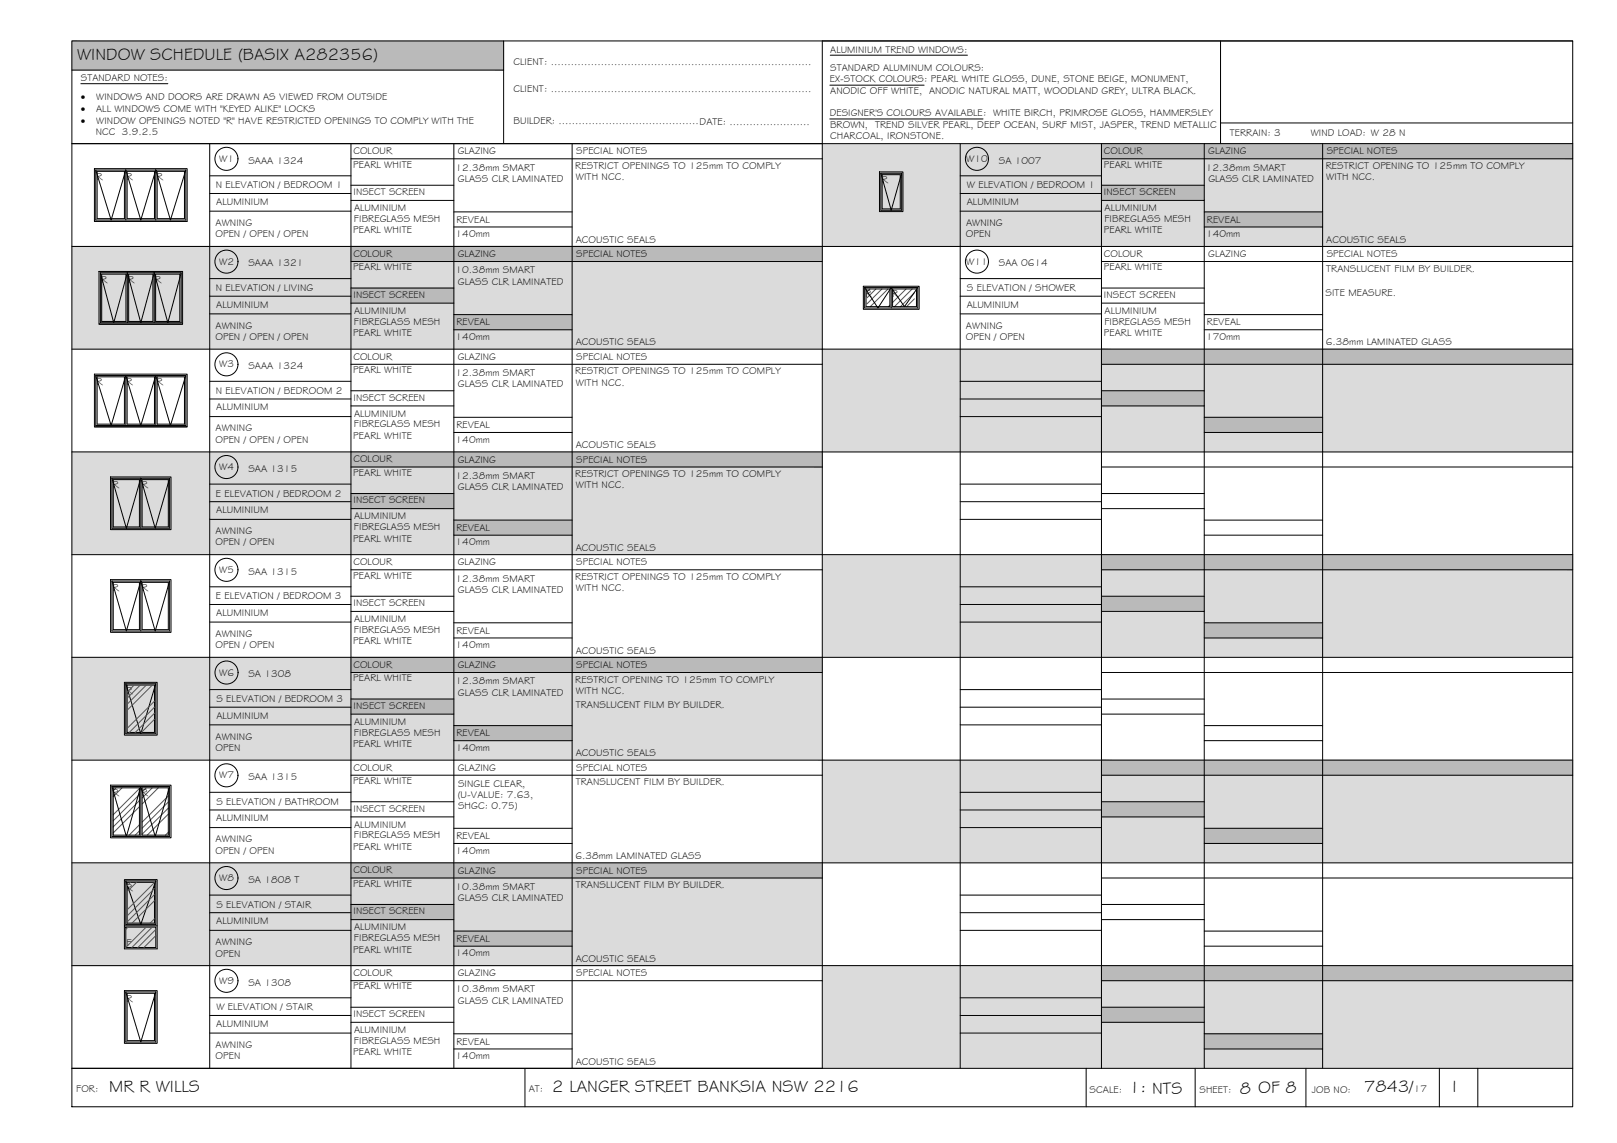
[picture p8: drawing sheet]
<svg xmlns="http://www.w3.org/2000/svg" width="420mm" height="297mm" viewBox="0 0 420 297" stroke-linecap="round" stroke-linejoin="round" font-family="sans-serif">
<!-- layer: WINDOW SCHEDULE HATCH -->
<g fill="#dbdbdb" stroke="#dbdbdb" stroke-width=".26">
<path d="M213.7 37.3l195 26.7v-26.7zM213.7 37.3l195 26.7h-195z"/>
<path d="M18.7 64l195 26.7v-26.7zM18.7 64l195 26.7h-195z"/>
<path d="M213.7 90.7l195 26.7v-26.7zM213.7 90.7l195 26.7h-195z"/>
<path d="M18.7 117.4l195 26.7v-26.7zM18.7 117.4l195 26.7h-195z"/>
<path d="M213.7 144.1l195 26.7v-26.7zM213.7 144.1l195 26.7h-195z"/>
<path d="M18.7 170.8l195 26.7v-26.7zM18.7 170.8l195 26.7h-195z"/>
<path d="M213.7 197.5l195 26.7v-26.7zM213.7 197.5l195 26.7h-195z"/>
<path d="M18.7 224.2l195 26.7v-26.7zM18.7 224.2l195 26.7h-195z"/>
<path d="M213.7 250.9l195 26.7v-26.7zM213.7 250.9l195 26.7h-195z"/>
</g>
<g fill="#bababa" stroke="#bababa" stroke-width=".26">
<path d="M18.7 10.6l112.2 7.6v-7.6zM18.7 10.6l112.2 7.6h-112.2z"/>
<path d="M286.2 37.3l122.5 4v-4zM286.2 37.3l122.5 4h-122.5z"/>
<path d="M286.2 48.1l26.7 4v-4zM286.2 48.1l26.7 4h-26.7z"/>
<path d="M312.9 55.1l30.8 3.9v-3.9zM312.9 55.1l30.8 3.9h-30.8z"/>
<path d="M91.2 64l122.5 4v-4zM91.2 64l122.5 4h-122.5z"/>
<path d="M91.2 74.9l26.7 3.9v-3.9zM91.2 74.9l26.7 3.9h-26.7z"/>
<path d="M117.9 81.8l30.8 3.9v-3.9zM117.9 81.8l30.8 3.9h-30.8z"/>
<path d="M286.2 90.7l122.5 4v-4zM286.2 90.7l122.5 4h-122.5z"/>
<path d="M286.2 101.6l26.7 3.9v-3.9zM286.2 101.6l26.7 3.9h-26.7z"/>
<path d="M312.9 108.5l30.8 3.9v-3.9zM312.9 108.5l30.8 3.9h-30.8z"/>
<path d="M91.2 117.4l122.5 4v-4zM91.2 117.4l122.5 4h-122.5z"/>
<path d="M91.2 128.3l26.7 3.9v-3.9zM91.2 128.3l26.7 3.9h-26.7z"/>
<path d="M117.9 135.2l30.8 3.9v-3.9zM117.9 135.2l30.8 3.9h-30.8z"/>
<path d="M286.2 144.1l122.5 4v-4zM286.2 144.1l122.5 4h-122.5z"/>
<path d="M286.2 155l26.7 3.9v-3.9zM286.2 155l26.7 3.9h-26.7z"/>
<path d="M312.9 161.9l30.8 3.9v-3.9zM312.9 161.9l30.8 3.9h-30.8z"/>
<path d="M91.2 170.8l122.5 4v-4zM91.2 170.8l122.5 4h-122.5z"/>
<path d="M91.2 181.6l26.7 4v-4zM91.2 181.6l26.7 4h-26.7z"/>
<path d="M117.9 188.6l30.8 3.9v-3.9zM117.9 188.6l30.8 3.9h-30.8z"/>
<path d="M286.2 197.5l122.5 4v-4zM286.2 197.5l122.5 4h-122.5z"/>
<path d="M286.2 208.4l26.7 3.9v-3.9zM286.2 208.4l26.7 3.9h-26.7z"/>
<path d="M312.9 215.3l30.8 3.9v-3.9zM312.9 215.3l30.8 3.9h-30.8z"/>
<path d="M91.2 224.2l122.5 4v-4zM91.2 224.2l122.5 4h-122.5z"/>
<path d="M91.2 235l26.7 4v-4zM91.2 235l26.7 4h-26.7z"/>
<path d="M117.9 242l30.8 3.9v-3.9zM117.9 242l30.8 3.9h-30.8z"/>
<path d="M286.2 250.9l122.5 4v-4zM286.2 250.9l122.5 4h-122.5z"/>
<path d="M286.2 261.8l26.7 3.9v-3.9zM286.2 261.8l26.7 3.9h-26.7z"/>
<path d="M312.9 268.7l30.8 3.9v-3.9zM312.9 268.7l30.8 3.9h-30.8z"/>
</g>
<!-- layer: BORDER -->
<g fill="none" stroke="#000" stroke-width=".26">
<path d="M18.7 10.6h390v277h-390zM18.7 18.2h112.2M130.9 10.6v26.7M317.1 10.6v26.7M408.7 10.6h-195v267M18.7 37.3h390M54.5 37.3v240.3M91.2 37.3v240.3M117.9 37.3v240.3M148.7 37.3v240.3M249.5 37.3v240.3M286.2 37.3v240.3"/>
<path d="M312.9 37.3v240.3M317.1 32h91.6M343.7 37.3v240.3M54.5 45.7h36.7M54.5 50.3h36.7M54.5 54.9h36.7M91.2 41.3h122.5M91.2 48.1h26.7M91.2 52.1h26.7M117.9 55.1h30.8M117.9 59h30.8M249.5 45.7h36.7"/>
<path d="M249.5 50.3h36.7M249.5 54.9h36.7M286.2 41.3h122.5M286.2 48.1h26.7M286.2 52.1h26.7M312.9 55.1h30.8M312.9 59h30.8M18.7 64h390M54.5 72.4h36.7M54.5 77h36.7M91.2 68h122.5M91.2 74.9h26.7"/>
<path d="M91.2 78.8h26.7M249.5 72.4h36.7M249.5 77h36.7M286.2 68h122.5M286.2 74.9h26.7M286.2 78.8h26.7M18.7 90.7h390M54.5 81.6h36.7M54.5 99.1h36.7M91.2 94.7h122.5M117.9 81.8h30.8M117.9 85.7h30.8"/>
<path d="M249.5 81.6h36.7M249.5 99.1h36.7M286.2 94.7h122.5M312.9 81.8h30.8M312.9 85.7h30.8M18.7 117.4h390M54.5 103.7h36.7M54.5 108.3h36.7M91.2 101.6h26.7M91.2 105.5h26.7M117.9 108.5h30.8M117.9 112.4h30.8"/>
<path d="M249.5 103.7h36.7M249.5 108.3h36.7M286.2 101.6h26.7M286.2 105.5h26.7M312.9 108.5h30.8M312.9 112.4h30.8M54.5 125.8h36.7M54.5 130.4h36.7M54.5 135h36.7M91.2 121.4h122.5M91.2 128.3h26.7M91.2 132.2h26.7"/>
<path d="M117.9 135.2h30.8M117.9 139.1h30.8M249.5 125.8h36.7M249.5 130.4h36.7M249.5 135h36.7M286.2 121.4h122.5M286.2 128.3h26.7M286.2 132.2h26.7M312.9 135.2h30.8M312.9 139.1h30.8M18.7 144.1h390M54.5 152.5h36.7"/>
<path d="M54.5 157.1h36.7M91.2 148.1h122.5M91.2 155h26.7M91.2 158.9h26.7M249.5 152.5h36.7M249.5 157.1h36.7M286.2 148.1h122.5M286.2 155h26.7M286.2 158.9h26.7M18.7 170.8h390M54.5 161.7h36.7M54.5 179.2h36.7"/>
<path d="M91.2 174.8h122.5M117.9 161.9h30.8M117.9 165.8h30.8M249.5 161.7h36.7M249.5 179.2h36.7M286.2 174.8h122.5M312.9 161.9h30.8M312.9 165.8h30.8M18.7 197.5h390M54.5 183.8h36.7M54.5 188.4h36.7M91.2 181.7h26.7"/>
<path d="M91.2 185.6h26.7M117.9 188.6h30.8M117.9 192.5h30.8M249.5 183.8h36.7M249.5 188.4h36.7M286.2 181.7h26.7M286.2 185.6h26.7M312.9 188.6h30.8M312.9 192.5h30.8M54.5 205.9h36.7M54.5 210.5h36.7M54.5 215.1h36.7"/>
<path d="M91.2 201.5h122.5M91.2 208.4h26.7M91.2 212.3h26.7M117.9 215.3h30.8M117.9 219.2h30.8M249.5 205.9h36.7M249.5 210.5h36.7M249.5 215.1h36.7M286.2 201.5h122.5M286.2 208.4h26.7M286.2 212.3h26.7M312.9 215.3h30.8"/>
<path d="M312.9 219.2h30.8M18.7 224.2h390M54.5 232.6h36.7M54.5 237.2h36.7M91.2 228.2h122.5M91.2 235h26.7M91.2 239h26.7M249.5 232.6h36.7M249.5 237.2h36.7M286.2 228.2h122.5M286.2 235h26.7M286.2 239h26.7"/>
<path d="M18.7 250.9h390M54.5 241.8h36.7M54.5 259.3h36.7M91.2 254.9h122.5M117.9 242h30.8M117.9 245.9h30.8M249.5 241.8h36.7M249.5 259.3h36.7M286.2 254.9h122.5M312.9 242h30.8M312.9 245.9h30.8M18.7 277.6h390"/>
<path d="M54.5 263.9h36.7M54.5 268.5h36.7M91.2 261.8h26.7M91.2 265.7h26.7M117.9 268.7h30.8M117.9 272.6h30.8M136.4 277.6v10M249.5 263.9h36.7M249.5 268.5h36.7M282.2 277.6v10M286.2 261.8h26.7M286.2 265.7h26.7"/>
<path d="M310.5 277.6v10M312.9 268.7h30.8M312.9 272.6h30.8M339.3 277.6v10M374 277.6v10M384 277.6v10"/>
</g>
<!-- layer: TEXT -->
<path d="M215.7 14.3h35.7M21 21.8h22.6M215.6 30.9h39.8M215.6 22.1h24.5" fill="none" stroke="#000" stroke-width=".26"/>
<!-- layer: WINDOWS -->
<g fill="none" stroke="#000" stroke-width=".26">
<path d="M24.9 44.2l4 13 3.8-13M24.9 44.2h23.4l-4 13-3.8-13M24.9 44.2v13h23.4v-13M25.2 44.5h7.1v12.3h-7.1zM32.7 44.2l3.9 13 3.9-13M32.7 44.2v13M33 44.5h7.1v12.3h-7.1zM40.5 44.2v13M40.8 44.5h7.1v12.3h-7.1zM228.9 45l2.7 9.6 2.7-9.6M228.9 45h5.4M228.9 45v9.6h5.4v-9.6"/>
<path d="M229.2 45.4h4.7v8.9h-4.7zM26.1 70.9l3.5 13 3.5-13M26.1 70.9h21l-3.5 13-3.5-13M26.1 70.9v13h21v-13M26.4 71.2h6.3v12.3h-6.3zM33.1 70.9l3.5 13 3.5-13M33.1 70.9v13M33.4 71.2h6.3v12.3h-6.3zM40.1 70.9v13M40.4 71.2h6.3v12.3h-6.3zM224.7 74.7h13.8h-6.9M224.7 74.7l3.4 5.3 3.5-5.3"/>
<path d="M224.7 74.7v5.3h13.8v-5.3l-3.5 5-3.4-5M225 75.1h6.2v4.6h-6.2zM231.6 74.7v5.3M231.9 75.1h6.2v4.6h-6.2zM24.9 97.6l4 13 3.8-13M24.9 97.6h23.4l-4 13-3.8-13M24.9 97.6v13h23.4v-13M25.2 97.9h7.1v12.3h-7.1zM32.7 97.6l3.9 13 3.9-13M32.7 97.6v13M33 97.9h7.1v12.3h-7.1zM40.5 97.6v13"/>
<path d="M40.8 97.9h7.1v12.3h-7.1zM29.1 124.3h15l-3.8 13-3.7-13M29.1 124.3l3.7 13 3.8-13M29.1 124.3v13h15v-13M29.4 124.6h6.8v12.3h-6.8zM36.6 124.3v13M36.9 124.6h6.8v12.3h-6.8zM29.1 151h15l-3.8 13-3.7-13M29.1 151l3.7 13 3.8-13M29.1 151v13h15v-13M29.4 151.3h6.8v12.3h-6.8zM36.6 151v13"/>
<path d="M36.9 151.3h6.8v12.3h-6.8zM32.7 177.7l3.9 13 3.9-13M32.7 177.7v13h7.8v-13M32.7 177.7h7.8M33 178h7.1v12.3h-7.1zM29.1 204.4h15l-3.8 13-3.7-13M29.1 204.4l3.7 13 3.8-13M29.1 204.4v13h15v-13M29.4 204.7h6.8v12.3h-6.8zM36.6 204.4v13M36.9 204.7h6.8v12.3h-6.8zM32.7 228.9l3.9 11.3 3.9-11.3"/>
<path d="M32.7 228.9v11.3h7.8v-11.3M32.7 228.9h7.8M33 229.3h7.1v10.6h-7.1zM32.7 240.9h7.8v5.3h-7.8zM32.7 257.8l3.9 13 3.9-13M32.7 257.8v13h7.8v-13M32.7 257.8h7.8M33 258.1h7.1v12.3h-7.1z"/>
<circle cx="58.8" cy="41.3" r="3"/>
<circle cx="253.8" cy="41.3" r="3"/>
<circle cx="58.8" cy="68" r="3"/>
<circle cx="253.8" cy="68" r="3"/>
<circle cx="58.8" cy="94.7" r="3"/>
<circle cx="58.8" cy="121.4" r="3"/>
<circle cx="58.8" cy="148.1" r="3"/>
<circle cx="58.9" cy="174.8" r="3"/>
<circle cx="58.8" cy="201.5" r="3"/>
<circle cx="58.8" cy="228.2" r="3"/>
<circle cx="58.8" cy="254.9" r="3"/>
</g>
<!-- layer: NEWWORK -->
<g fill="none" stroke="#000" stroke-width=".26">
<path d="M24.5 43.8h24.1v13.7h-24.1zM24.5 57.5h24.1M228.5 44.7h6.1v10.3h-6.1zM25.7 70.5h21.7v13.7h-21.7zM224.3 74.4h14.5v6h-14.5zM24.5 97.2h24.1v13.7h-24.1zM25.7 84.2h21.7M24.5 110.9h24.1M28.7 123.9h15.7v13.7h-15.7zM28.7 150.6h15.7v13.7h-15.7zM32.3 177.3h8.5v13.7h-8.5zM28.7 204h15.7v13.7h-15.7z"/>
<path d="M32.3 228.6h8.5v18h-8.5zM32.3 257.4h8.5v13.7h-8.5zM32.3 240.6h8.5"/>
</g>
<!-- layer: HATCH -->
<g fill="none" stroke="#545454" stroke-width=".26">
<path d="M226 75.1l-.7 .7M227.6 75.1l-2.3 2.3M229.2 75.1l-3.9 3.8M230.7 75.1l-4.6 4.6M231.2 79.3l-.3 .4M235.4 75.1l-3.5 3.5M237 75.1l-4.6 4.6M237.6 76.1l-3.6 3.6M237.6 77.7l-2 2M34.9 178l-1.9 1.9M36.5 178l-3.5 3.5M38 178l-5 5"/>
<path d="M39.6 178l-6.6 6.6M40.1 182.2l-7.1 7.1M40.1 183.8l-6.5 6.5M40.1 185.3l-5 5M40.1 186.9l-3.4 3.4M30.1 204.7l-.7 .7M31.7 204.7l-2.3 2.3M36.2 204.9l-6.8 6.8M36.2 214.3l-2.6 2.7M36.2 206.5l-6.8 6.8M36.2 215.9l-1.1 1.1M36.2 208.1l-6.8 6.8"/>
<path d="M36.2 209.6l-6.8 6.8M38 204.7l-1.1 1.1M39.6 204.7l-2.7 2.7M41.1 204.7l-4.2 4.3M43.7 206.9l-6.8 6.7M43.7 208.4l-6.8 6.8M43.7 210l-6.8 6.8M43.7 211.6l-5.4 5.4M43.7 216.3l-.7 .7M33.9 229.3l-.9 .9M35.5 229.3l-2.5 2.4M40.1 229.4l-7.1 7"/>
<path d="M40.1 238.8l-1.1 1.1M40.1 230.9l-7.1 7.1M40.1 232.5l-7.1 7.1M40.1 234.1l-5.8 5.8M33.3 240.9l-.6 .6M38 240.9l-5.3 5.3M39.5 240.9l-5.2 5.3M40.5 241.6l-4.7 4.6M40.5 243.2l-3.1 3"/>
</g>
<g font-size="4.5">
<text x="20" y="15.6">WINDOW SCHEDULE (BASIX A282356)</text>
<text x="28.4" y="283.8">MR R WILLS</text>
<text x="143.5" y="283.7">2 LANGER STREET BANKSIA NSW 2216</text>
<text x="293.4" y="284">1: NTS</text>
<text x="322.2" y="284.2">8 OF 8</text>
<text x="354.5" y="283.9">7843/</text>
<text x="377.4" y="283.8">I</text>
</g>
<g font-size="2.6">
<text x="133.4" y="16.9">CLIENT: ..............................................................................</text>
<text x="215.7" y="13.6">ALUMINIUM TREND WINDOWS:</text>
<text x="21" y="21.1">STANDARD NOTES:</text>
<text x="215.6" y="21.4">EX-STOCK COLOURS: PEARL WHITE GLOSS, DUNE, STONE BEIGE, MONUMENT,</text>
<text x="215.7" y="18.5">STANDARD ALUMINUM COLOURS:</text>
<text x="21" y="26.1">·</text>
<text x="21" y="29.1">·</text>
<text x="25" y="29.1">ALL WINDOWS COME WITH &quot;KEYED ALIKE&quot; LOCKS</text>
<text x="25" y="26.1">WINDOWS AND DOORS ARE DRAWN AS VIEWED FROM OUTSIDE</text>
<text x="133.4" y="24">CLIENT: ..............................................................................</text>
<text x="215.7" y="24.4">ANODIC OFF WHITE, ANODIC NATURAL MATT, WOODLAND GREY, ULTRA BLACK.</text>
<text x="21" y="32.1">·</text>
<text x="24.9" y="35.1">NCC 3.9.2.5</text>
<text x="25" y="32.1">WINDOW OPENINGS NOTED &quot;R&quot; HAVE RESTRICTED OPENINGS TO COMPLY WITH THE</text>
<text x="133.4" y="32.3">BUILDER: ..........................................DATE: ........................</text>
<text x="215.6" y="30.2">DESIGNER'S COLOURS AVAILABLE: WHITE BIRCH, PRIMROSE GLOSS, HAMMERSLEY</text>
<text x="215.7" y="33.2">BROWN, TREND SILVER PEARL, DEEP OCEAN, SURF MIST, JASPER, TREND METALLIC</text>
<text x="319.6" y="35.4">TERRAIN: 3</text>
<text x="340.6" y="35.4">WIND LOAD: W 28 N</text>
<text x="91.8" y="40.1">COLOUR</text>
<text x="119" y="40.1">GLAZING</text>
<text x="149.7" y="40.1">SPECIAL NOTES</text>
<text x="215.7" y="36.1">CHARCOAL, IRONSTONE.</text>
<text x="286.8" y="40.1">COLOUR</text>
<text x="314" y="40.1">GLAZING</text>
<text x="344.7" y="40.1">SPECIAL NOTES</text>
<text x="25.1" y="46.8">R</text>
<text x="32.9" y="46.8">R</text>
<text x="40.7" y="46.8">R</text>
<text x="57" y="42.1">W1</text>
<text x="64.5" y="42.6">SAAA 1324</text>
<text x="91.8" y="43.5">PEARL WHITE</text>
<text x="118.3" y="44.3">12.38mm SMART</text>
<text x="119" y="47.2">GLASS CLR LAMINATED</text>
<text x="149.5" y="43.9">RESTRICT OPENINGS TO 125mm TO COMPLY</text>
<text x="149.6" y="46.8">WITH NCC.</text>
<text x="229.1" y="47.6">R</text>
<text x="251.1" y="42.1">W10</text>
<text x="259.5" y="42.6">SA 1007</text>
<text x="286.8" y="43.5">PEARL WHITE</text>
<text x="313.3" y="44.3">12.38mm SMART</text>
<text x="314" y="47.2">GLASS CLR LAMINATED</text>
<text x="344.5" y="43.9">RESTRICT OPENING TO 125mm TO COMPLY</text>
<text x="344.6" y="46.8">WITH NCC.</text>
<text x="56.1" y="49">N ELEVATION / BEDROOM 1</text>
<text x="56.2" y="53.2">ALUMINIUM</text>
<text x="91.8" y="50.7">INSECT SCREEN</text>
<text x="251.2" y="49">W ELEVATION / BEDROOM 1</text>
<text x="251.2" y="53.2">ALUMINIUM</text>
<text x="286.9" y="50.7">INSECT SCREEN</text>
<text x="56" y="58.7">AWNING</text>
<text x="92" y="57.7">FIBREGLASS MESH</text>
<text x="92" y="54.9">ALUMINIUM</text>
<text x="118.6" y="57.9">REVEAL</text>
<text x="251" y="58.8">AWNING</text>
<text x="287" y="57.7">FIBREGLASS MESH</text>
<text x="287" y="54.9">ALUMINIUM</text>
<text x="313.6" y="57.9">REVEAL</text>
<text x="56" y="61.6">OPEN / OPEN / OPEN</text>
<text x="91.8" y="60.7">PEARL WHITE</text>
<text x="118.4" y="61.7">140mm</text>
<text x="149.6" y="63.1">ACOUSTIC SEALS</text>
<text x="251" y="61.7">OPEN</text>
<text x="286.8" y="60.7">PEARL WHITE</text>
<text x="313.4" y="61.7">140mm</text>
<text x="344.6" y="63.1">ACOUSTIC SEALS</text>
<text x="57" y="68.8">W2</text>
<text x="64.5" y="69.3">SAAA 1321</text>
<text x="91.8" y="70.2">PEARL WHITE</text>
<text x="91.8" y="66.8">COLOUR</text>
<text x="118.3" y="71">10.38mm SMART</text>
<text x="119" y="66.9">GLAZING</text>
<text x="149.7" y="66.9">SPECIAL NOTES</text>
<text x="251.1" y="68.8">W11</text>
<text x="259.5" y="69.3">SAA 0614</text>
<text x="286.8" y="70.2">PEARL WHITE</text>
<text x="286.8" y="66.8">COLOUR</text>
<text x="314" y="66.9">GLAZING</text>
<text x="344.6" y="70.6">TRANSLUCENT FILM BY BUILDER.</text>
<text x="344.7" y="66.9">SPECIAL NOTES</text>
<text x="26.3" y="73.4">R</text>
<text x="33.3" y="73.4">R</text>
<text x="40.3" y="73.4">R</text>
<text x="56.1" y="75.7">N ELEVATION / LIVING</text>
<text x="91.8" y="77.4">INSECT SCREEN</text>
<text x="119" y="73.9">GLASS CLR LAMINATED</text>
<text x="224.9" y="77.3">R</text>
<text x="231.8" y="77.3">R</text>
<text x="251.2" y="75.7">S ELEVATION / SHOWER</text>
<text x="286.9" y="77.4">INSECT SCREEN</text>
<text x="344.4" y="77">SITE MEASURE.</text>
<text x="56.2" y="79.9">ALUMINIUM</text>
<text x="92" y="81.6">ALUMINIUM</text>
<text x="251.2" y="79.9">ALUMINIUM</text>
<text x="287" y="81.6">ALUMINIUM</text>
<text x="56" y="88.3">OPEN / OPEN / OPEN</text>
<text x="56" y="85.4">AWNING</text>
<text x="91.8" y="87.4">PEARL WHITE</text>
<text x="92" y="84.4">FIBREGLASS MESH</text>
<text x="118.4" y="88.3">140mm</text>
<text x="118.6" y="84.6">REVEAL</text>
<text x="149.6" y="89.8">ACOUSTIC SEALS</text>
<text x="251" y="88.3">OPEN / OPEN</text>
<text x="251" y="85.4">AWNING</text>
<text x="286.8" y="87.4">PEARL WHITE</text>
<text x="287" y="84.4">FIBREGLASS MESH</text>
<text x="313.4" y="88.3">170mm</text>
<text x="313.6" y="84.6">REVEAL</text>
<text x="344.5" y="89.8">6.38mm LAMINATED GLASS</text>
<text x="57" y="95.5">W3</text>
<text x="64.5" y="96">SAAA 1324</text>
<text x="91.8" y="93.5">COLOUR</text>
<text x="119" y="93.5">GLAZING</text>
<text x="149.7" y="93.5">SPECIAL NOTES</text>
<text x="25.1" y="100.2">R</text>
<text x="32.9" y="100.2">R</text>
<text x="40.7" y="100.2">R</text>
<text x="91.8" y="96.9">PEARL WHITE</text>
<text x="118.3" y="97.7">12.38mm SMART</text>
<text x="119" y="100.6">GLASS CLR LAMINATED</text>
<text x="149.5" y="97.3">RESTRICT OPENINGS TO 125mm TO COMPLY</text>
<text x="149.6" y="100.2">WITH NCC.</text>
<text x="56.1" y="102.4">N ELEVATION / BEDROOM 2</text>
<text x="56.2" y="106.7">ALUMINIUM</text>
<text x="91.8" y="104.1">INSECT SCREEN</text>
<text x="56" y="112.1">AWNING</text>
<text x="92" y="111.1">FIBREGLASS MESH</text>
<text x="92" y="108.3">ALUMINIUM</text>
<text x="118.6" y="111.3">REVEAL</text>
<text x="56" y="115">OPEN / OPEN / OPEN</text>
<text x="91.8" y="114.1">PEARL WHITE</text>
<text x="118.4" y="115">140mm</text>
<text x="149.6" y="116.5">ACOUSTIC SEALS</text>
<text x="57" y="122.2">W4</text>
<text x="64.5" y="122.7">SAA 1315</text>
<text x="91.8" y="123.6">PEARL WHITE</text>
<text x="91.8" y="120.2">COLOUR</text>
<text x="118.3" y="124.4">12.38mm SMART</text>
<text x="119" y="120.3">GLAZING</text>
<text x="149.5" y="124">RESTRICT OPENINGS TO 125mm TO COMPLY</text>
<text x="149.7" y="120.3">SPECIAL NOTES</text>
<text x="29.3" y="126.8">R</text>
<text x="36.8" y="126.8">R</text>
<text x="56.1" y="129.1">E ELEVATION / BEDROOM 2</text>
<text x="91.8" y="130.8">INSECT SCREEN</text>
<text x="119" y="127.4">GLASS CLR LAMINATED</text>
<text x="149.6" y="126.9">WITH NCC.</text>
<text x="56.2" y="133.3">ALUMINIUM</text>
<text x="92" y="137.8">FIBREGLASS MESH</text>
<text x="92" y="135">ALUMINIUM</text>
<text x="118.6" y="138">REVEAL</text>
<text x="56" y="141.7">OPEN / OPEN</text>
<text x="56" y="138.8">AWNING</text>
<text x="91.8" y="140.8">PEARL WHITE</text>
<text x="118.4" y="141.7">140mm</text>
<text x="149.6" y="143.2">ACOUSTIC SEALS</text>
<text x="57" y="148.9">W5</text>
<text x="64.5" y="149.4">SAA 1315</text>
<text x="91.8" y="146.9">COLOUR</text>
<text x="119" y="147">GLAZING</text>
<text x="149.7" y="147">SPECIAL NOTES</text>
<text x="29.3" y="153.6">R</text>
<text x="36.8" y="153.6">R</text>
<text x="56.1" y="155.8">E ELEVATION / BEDROOM 3</text>
<text x="91.8" y="150.3">PEARL WHITE</text>
<text x="118.3" y="151.1">12.38mm SMART</text>
<text x="119" y="154">GLASS CLR LAMINATED</text>
<text x="149.5" y="150.7">RESTRICT OPENINGS TO 125mm TO COMPLY</text>
<text x="149.6" y="153.6">WITH NCC.</text>
<text x="56.2" y="160">ALUMINIUM</text>
<text x="91.8" y="157.5">INSECT SCREEN</text>
<text x="92" y="161.7">ALUMINIUM</text>
<text x="56" y="165.5">AWNING</text>
<text x="91.8" y="167.5">PEARL WHITE</text>
<text x="92" y="164.5">FIBREGLASS MESH</text>
<text x="118.6" y="164.7">REVEAL</text>
<text x="56" y="168.4">OPEN / OPEN</text>
<text x="91.8" y="173.6">COLOUR</text>
<text x="118.4" y="168.4">140mm</text>
<text x="119" y="173.6">GLAZING</text>
<text x="149.6" y="169.9">ACOUSTIC SEALS</text>
<text x="149.7" y="173.7">SPECIAL NOTES</text>
<text x="57" y="175.6">W6</text>
<text x="64.5" y="176.1">SA 1308</text>
<text x="91.8" y="177">PEARL WHITE</text>
<text x="118.3" y="177.8">12.38mm SMART</text>
<text x="149.5" y="177.4">RESTRICT OPENING TO 125mm TO COMPLY</text>
<text x="32.9" y="180.2">R</text>
<text x="56.2" y="182.5">S ELEVATION / BEDROOM 3</text>
<text x="91.9" y="184.2">INSECT SCREEN</text>
<text x="119" y="180.8">GLASS CLR LAMINATED</text>
<text x="149.6" y="183.9">TRANSLUCENT FILM BY BUILDER.</text>
<text x="149.6" y="180.3">WITH NCC.</text>
<text x="56.2" y="186.7">ALUMINIUM</text>
<text x="92" y="191.2">FIBREGLASS MESH</text>
<text x="92" y="188.4">ALUMINIUM</text>
<text x="118.6" y="191.4">REVEAL</text>
<text x="56" y="195.2">OPEN</text>
<text x="56" y="192.3">AWNING</text>
<text x="91.8" y="194.2">PEARL WHITE</text>
<text x="118.4" y="195.1">140mm</text>
<text x="149.6" y="196.6">ACOUSTIC SEALS</text>
<text x="57" y="202.3">W7</text>
<text x="64.5" y="202.7">SAA 1315</text>
<text x="91.8" y="203.7">PEARL WHITE</text>
<text x="91.8" y="200.3">COLOUR</text>
<text x="119" y="200.4">GLAZING</text>
<text x="149.7" y="200.4">SPECIAL NOTES</text>
<text x="29.3" y="207">R</text>
<text x="36.8" y="207">R</text>
<text x="56.2" y="209.2">S ELEVATION / BATHROOM</text>
<text x="118.9" y="207.4">(U-VALUE: 7.63,</text>
<text x="119" y="204.5">SINGLE CLEAR,</text>
<text x="149.6" y="204.1">TRANSLUCENT FILM BY BUILDER.</text>
<text x="56.2" y="213.4">ALUMINIUM</text>
<text x="91.8" y="210.9">INSECT SCREEN</text>
<text x="92" y="215.1">ALUMINIUM</text>
<text x="119" y="210.4">SHGC: 0.75)</text>
<text x="56" y="221.8">OPEN / OPEN</text>
<text x="56" y="218.9">AWNING</text>
<text x="91.8" y="220.9">PEARL WHITE</text>
<text x="92" y="217.9">FIBREGLASS MESH</text>
<text x="118.4" y="221.8">140mm</text>
<text x="118.6" y="218.1">REVEAL</text>
<text x="91.8" y="227">COLOUR</text>
<text x="119" y="227">GLAZING</text>
<text x="149.5" y="223.3">6.38mm LAMINATED GLASS</text>
<text x="149.7" y="227.1">SPECIAL NOTES</text>
<text x="32.9" y="231.5">R</text>
<text x="57" y="229">W8</text>
<text x="64.5" y="229.5">SA 1808 T</text>
<text x="91.8" y="230.4">PEARL WHITE</text>
<text x="118.3" y="231.2">10.38mm SMART</text>
<text x="149.6" y="230.8">TRANSLUCENT FILM BY BUILDER.</text>
<text x="56.2" y="235.9">S ELEVATION / STAIR</text>
<text x="91.8" y="237.6">INSECT SCREEN</text>
<text x="119" y="234.2">GLASS CLR LAMINATED</text>
<text x="32.9" y="245.7">F</text>
<text x="56" y="245.7">AWNING</text>
<text x="56.2" y="240.1">ALUMINIUM</text>
<text x="92" y="244.6">FIBREGLASS MESH</text>
<text x="92" y="241.8">ALUMINIUM</text>
<text x="118.6" y="244.8">REVEAL</text>
<text x="56" y="248.6">OPEN</text>
<text x="91.8" y="247.6">PEARL WHITE</text>
<text x="118.4" y="248.6">140mm</text>
<text x="149.6" y="250">ACOUSTIC SEALS</text>
<text x="57" y="255.7">W9</text>
<text x="64.5" y="256.2">SA 1308</text>
<text x="91.8" y="257.1">PEARL WHITE</text>
<text x="91.8" y="253.7">COLOUR</text>
<text x="118.3" y="257.9">10.38mm SMART</text>
<text x="119" y="253.8">GLAZING</text>
<text x="149.7" y="253.8">SPECIAL NOTES</text>
<text x="32.9" y="260.4">R</text>
<text x="56.2" y="262.6">W ELEVATION / STAIR</text>
<text x="119" y="260.9">GLASS CLR LAMINATED</text>
<text x="56.2" y="266.8">ALUMINIUM</text>
<text x="91.8" y="264.3">INSECT SCREEN</text>
<text x="92" y="268.5">ALUMINIUM</text>
<text x="56" y="275.3">OPEN</text>
<text x="56" y="272.4">AWNING</text>
<text x="91.8" y="274.3">PEARL WHITE</text>
<text x="92" y="271.3">FIBREGLASS MESH</text>
<text x="118.4" y="275.2">140mm</text>
<text x="118.6" y="271.5">REVEAL</text>
<text x="149.6" y="276.7">ACOUSTIC SEALS</text>
<text x="19.8" y="283.8">FOR:</text>
<text x="137.4" y="283.7">AT:</text>
<text x="283.1" y="284">SCALE:</text>
<text x="311.7" y="284">SHEET:</text>
<text x="340.9" y="284">JOB NO:</text>
<text x="367.4" y="283.9">17</text>
</g>
</svg>
